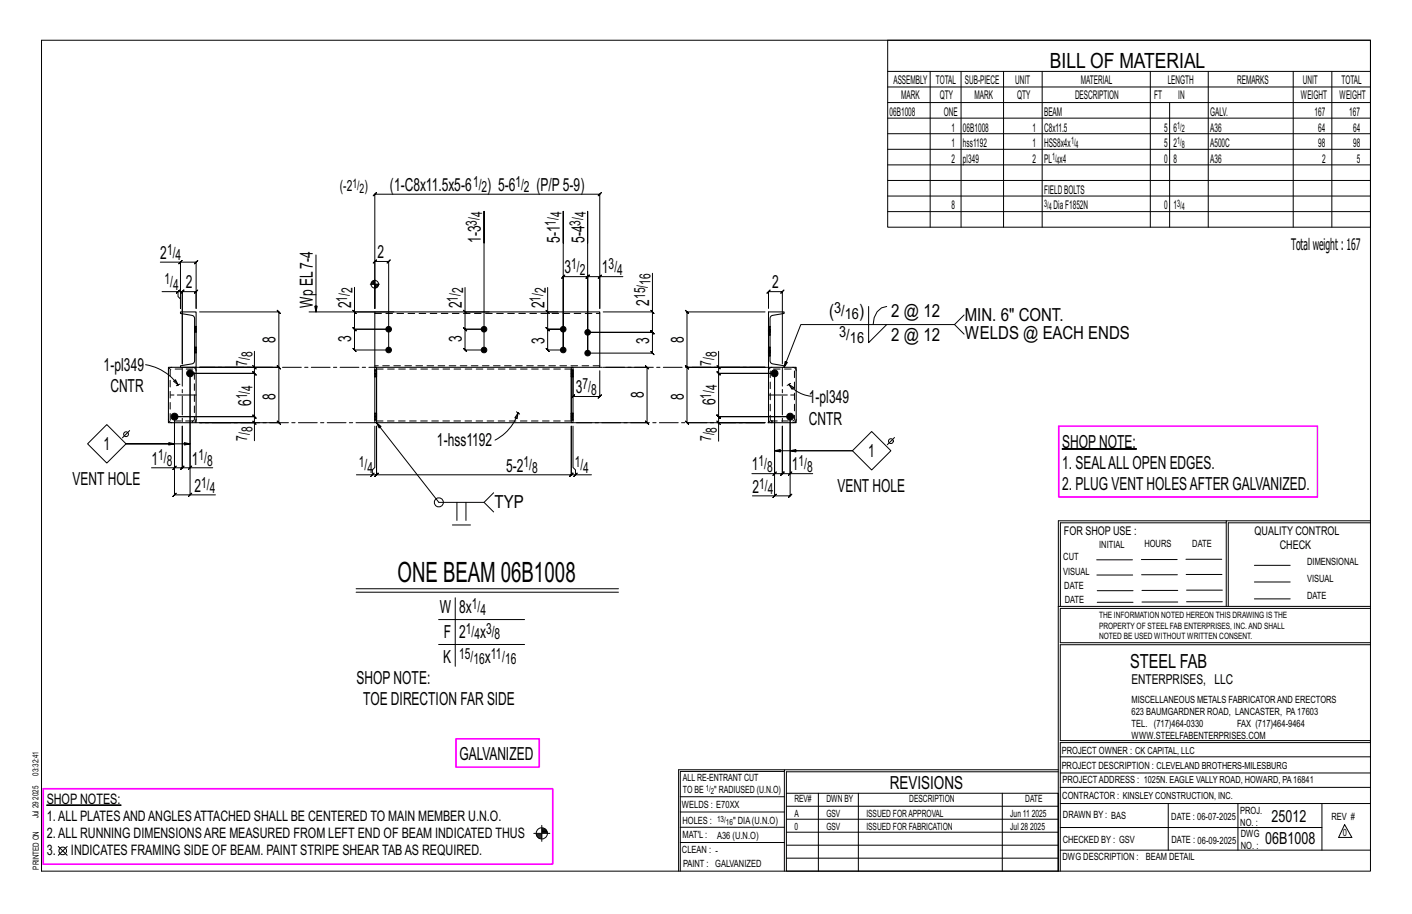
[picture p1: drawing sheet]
<svg xmlns="http://www.w3.org/2000/svg" width="432mm" height="279mm" viewBox="0 0 432 279" stroke-linecap="round" stroke-linejoin="round" font-family="sans-serif">
<g fill="#000" stroke="#000" stroke-width=".31">
<path d="M324.8 137.1h22.7v.2h-22.7zM14.3 246.1h22.7v.1h-22.7z"/>
<circle cx="58.1" cy="114.1" r="1.06"/>
<circle cx="118.9" cy="107" r=".86"/>
<circle cx="118.9" cy="100.6" r=".86"/>
<circle cx="148" cy="107" r=".86"/>
<circle cx="148" cy="100.6" r=".86"/>
<circle cx="172.2" cy="100.6" r=".86"/>
<circle cx="172.2" cy="107" r=".86"/>
<circle cx="179.7" cy="107.9" r=".86"/>
<circle cx="179.7" cy="101.6" r=".86"/>
<circle cx="236.9" cy="114.1" r="1.06"/>
<circle cx="53.4" cy="127.4" r="1.06"/>
<circle cx="241.6" cy="127.4" r="1.06"/>
</g>
<g fill="none" stroke="#000" stroke-width=".31">
<path d="M12.7 12.3h406.4v254h-406.4zM271.5 12.3h147.6v57.2h-147.6zM271.5 21.8h147.6M271.5 26.6h147.6M271.5 31.4h147.6M271.5 36.1h147.6M284.5 21.8v47.7M293.9 21.8v47.7M306.9 21.8v47.7M318.7 21.8v47.7M351.8 21.8v47.7M357.7 31.4v38.1"/>
<path d="M369.5 21.8v47.7M395.5 21.8v47.7M407.3 21.8v47.7M271.5 40.9h147.6M271.5 45.6h147.6M271.5 50.4h147.6M271.5 55.2h147.6M271.5 59.9h147.6M96.6 77.9v17.5l-.3-1.8h.7l-.4 1.8M148 74.3v-9.7v42.4h-5.8l.5 .5-1-1 .5 .5v-6.4l.5 .5-1-1 .5 .5h5.8h-5.8l.5 .5-1-1 .5 .5v-5.2M172.2 74.3v-9.7v42.4v-22.4l-.5 .5 1-1-.5 .5h7.5l-.5 .5 1-1-.5 .5v23.3h19.8l.5 .5-1-1 .5 .5v-6.3l.5 .5-1-1 .5 .5h-19.8h19.8l.5 .5-1-1 .5 .5v-6.2M179.7 74.3v-9.7v43.3v-23.3l-.5 .5 1-1-.5 .5h3.7"/>
<path d="M271.5 64.7h147.6M49 80.1h6.2v14.2v-2.9l-.8-.7v-1.5h-4.8M54.9 88.7l-1 1zM55.2 80.1l-.5 .5 1-1zM55.2 80.1h4.8l-.5 .5 1-1-.5 .5v14.2v-5.1l.5-.5-1 1 .5-.5h-4.3l.5-.5-1 1 .5-.5v22v-22l.5-.5-1 1 .5-.5h-1.3M61 95.4h24.3l-.5-.5 1 1-.5-.5v16.9l-.5-.5 1 1-.5-.5h-24.3h16.8v-4.9M94.5 95.4h20.1M107.9 94.9l1 1zM108.4 87.8v7.6h12M113.2 86.9h2.8M113.6 86.4v.5M113.8 86.1v.8"/>
<path d="M114 85.9v1M114.2 85.8v1.1M114.4 85.7v1.2M114.6 94.3v-14.4l-.5 .5 1-1-.5 .5h4.3l-.5 .5 1-1-.5 .5v27.1h-10.5l.5 .5-1-1 .5 .5v-6.4l.5 .5-1-1 .5 .5h10.5h-10.5l.5 .5-1-1 .5 .5v-5.2M114.6 85.5v8.8M114.8 86.9v1.1M115 86.9v1.1M115.3 86.9v1M115.5 86.9v.8M115.7 86.9v.5M141.7 94.9l1 1zM142.2 87.9v7.5h7.4"/>
<path d="M167 94.9l1 1zM167.5 87.9v7.5h3.1M167.5 95.4v5.2l-.5-.5 1 1-.5-.5h4.7h-4.7l-.5-.5 1 1-.5-.5v6.4l-.5-.5 1 1-.5-.5h4.7M183.4 84.6l.5-.5-1 1zM190.5 84.6h-7.1v9.7v-34.9l.5-.5-1 1 .5-.5h-68.8l.5-.5-1 1 .5-.5v34.9M199 94.9l1 1zM199.5 83.5v11.9h-15M234 95.4h-23.9l-.5-.5 1 1-.5-.5v16.9l-.5-.5 1 1-.5-.5h23.9h-23.9l-.5-.5 1 1-.5-.5v16.9l-.5-.5 1 1-.5-.5h23.9h-14.2v5.7M235 94.3v-5.1l-.5 .5 1-1-.5 .5h4.2l-.5 .5 1-1-.5 .5v22M265.6 93.7v11l5.6-5.5M271.2 93.7a5 5 0 0 0-4.2 5.5M291.9 99.2l2.9 3"/>
<path d="M294.8 96.3l-2.9 2.9h-47l-5.1 13.1 .3-1.8 .7 .3-1 1.5M44.5 111.5a15.3 15.3 0 0 1 10 6.2M53.1 116.6l.6-.5 .8 1.6zM54.5 117.7l-.6 .2M55 117.5l-.5 .2M61 112.3h24.3l-.5-.5 1 1-.5-.5v16.9l-.5-.5 1 1-.5-.5h-24.3h16.8v5.5M77.3 111.8l1 1zM77.8 112.3v1.8l-.5-.5 1 1-.5-.5h-19.7v28.9h7M175.2 113.3v7.9l-.5 .5 1-1-.5 .5h8.2l-.5 .5 1-1-.5 .5v-7.9M184.5 112.3h13.4l-.5-.5 1 1-.5-.5v16.9l-.5-.5 1 1-.5-.5h-21.6M219.3 111.8l1 1zM219.8 107.4v4.9h14.2"/>
<path d="M219.8 112.3v1.8l-.5-.5 1 1-.5-.5h17.1v30.7h-7M241.2 117.5l1.5 1-.5 .5zM241.2 117.5l1.6 1.5 1.8 1.1 1.5 .6 2 .4M241.2 117.5l-.5 .3M241.8 117.2l-.6 .3M26.8 135.7l5.9-5.9 5.8 5.9-5.8 5.9zM39.6 131.6l-2.2 2.2M53.4 135.7l-1.8-.4v.7l1.8-.3h-14.9h19.6l-1.7 .3v-.7l1.7 .4M77.3 128.7l1 1zM77.8 129.2v-1.8l.5 .5-1-1 .5 .5h-24.4v23.9l-.5 .5 1-1-.5 .5h4.7M114.6 130.3v12.6l-.7 .7v1.5h-4.9M115.2 129.2l.7 1.6 .6-.4-1.3-1.2 19 24.4h13.8l3-3"/>
<path d="M158 125.8l.4 .4M158.4 126.2l-.3 1.8-.7-.3zM158.4 126.2a14.2 14.2 0 0 1-7 8.3M158.4 126.2l.5 .4M175.2 130.3v12.6l.8 .7v1.5h4.9M219.3 128.7l1 1zM219.8 129.2v-1.8l.5 .5-1-1 .5 .5h21.8h-21.8l.5 .5-1-1 .5 .5v-13.3l.5 .5-1-1 .5 .5h17.1v37.5h-6.8M236.9 137.8l1.7 .4v-.8l-1.7 .4h23.8h-19.1l1.8-.4v.8l-1.8-.4M266.6 131.9l5.8 5.9-5.8 5.9-5.9-5.9zM273.5 133.7l-2.2 2.3M46.3 143h7.1v-15.6h24.4l.5 .5-1-1 .5 .5v-13.3l.5 .5-1-1 .5 .5h-19.7v37.2h7.8M52.9 143.5l1-1z"/>
<path d="M53.4 143h2.3l-.5 .5 1-1-.5 .5v-12.7v12.7l-.5 .5 1-1-.5 .5h2.4M57.6 143.5l1-1zM58.1 151.3l.5-.5-1 1zM113.4 145.6l1-1zM113.9 145.1h1.3l-.5 .5 1-1-.5 .5v-14.8v14.8l-.5 .5 1-1-.5 .5h59.5l-.5 .5 1-1-.5 .5v-14.8v14.8l-.5 .5 1-1-.5 .5h1.3M139.7 153.6v5.5M142.5 153.6v5.5M148 153.6l3 2.9M176 145.1l.5-.5-1 1zM236.4 145.3l1-1zM236.4 152.1l1-1zM236.9 144.8h2.3l-.5 .5 1-1-.5 .5v-14.5v14.5l-.5 .5 1-1-.5 .5h2.4"/>
<path d="M241.6 144.8l.5-.5-1 1zM248.5 144.8h-6.9v-17.4v24.2l.5-.5-1 1 .5-.5h-4.7M375 159.8h-50.7v25.6M375 159.2h-51.3l-.1 107.1M419.1 159.2h-44.1v26.2M419.1 159.8h-43.5v25.6M108.9 180h80.2M138.3 160.5h5.6M335.4 171.1h10.9M335.4 175.8h11M349 171h11M349.1 175.7h11"/>
<path d="M362.7 171h10.9M362.7 175.6h11M383.6 172.8h11M383.6 177.9h11M108.9 181h80.2M134.1 189.4h26.3M134.1 197h26.3M139.2 182.7v21M323.7 185.4h95.4M335.5 184.1h11M335.5 180.6h11M349.2 184h11"/>
<path d="M349.2 180.5h11M362.9 180.4h10.9M362.9 184h10.9M383.6 183.1h11M419.1 186h-94.9v10.5h94.9M419.1 197.1h-94.9v29.3h94.9v.6h-94.9v39.3M239.9 235.8h-31.9v30.5M239.9 235.3h-32.4v31M323.6 235.3h-83.7v31M323.6 235.9h-83.1v6.6M324.2 236.3h94.9M324.2 231.4h94.9"/>
<path d="M17.8 258.8l2.7 2.7M20.5 258.8l-2.7 2.7M163.2 254.8h4.9M164 255h1.7M164.1 255.3h1.6M164.2 255.6h1.5M164.4 255.9h1.3M164.7 256.2h1M165.7 252.3v4.9M165.7 254.5h1.7M165.7 253.3h.9M165.7 253.9h1.5"/>
<path d="M165.7 253.6h1.3M165.7 254.2h1.6M208 252.9h31.9M208 257.5h31.9M208 243.6h31.9M208 248.2h31.9M240.5 242.5h83.1v23.8h-83.1zM240.5 258.4h83.1M240.5 254.4h83.1M240.5 250.4h83.1M240.5 246.5h83.1M250.3 242.5v23.8"/>
<path d="M262.5 242.5v23.8M306.5 242.5v23.8M324.2 253h80.1M324.2 245.6h94.9M324.2 259.9h94.9M324.2 240.7h94.9M357.3 245.6v14.3M378.6 245.6v14.3M404.3 245.6v14.3M411.2 252.1l2.2 3.9h-4zM240.5 262.3h83.1"/>
<circle cx="114.6" cy="86.9" r="1.16"/>
<circle cx="38.5" cy="132.7" r=".74"/>
<circle cx="272.4" cy="134.8" r=".74"/>
<circle cx="134.2" cy="153.6" r="1.38"/>
<circle cx="165.7" cy="254.8" r="1.71"/>
<circle cx="19.2" cy="260.1" r="1.17"/>
</g>
<path d="M323.7 130.3h79.2v21.6h-79.2zM139.4 225.9h25.5v8.6h-25.5zM13.2 241.1h155.8v23.1h-155.8z" fill="none" stroke="#f0f" stroke-width=".5"/>
<g fill="none" stroke="#000" stroke-width=".32">
<path d="M55.2 95.4h4.8v16.9h-4.8v-.5l3.8-.7 .5-.8v-13.3l-.8-.6-3.5-.6zM59.5 99.8h.1M60 99.8h.1M114.6 95.4h68.8v16.9h-68.8zM235 99.8h.1M235.5 99.8h.1M51.5 112.3h8.5v16.9h-8.5zM59.5 101.5h.1M59.5 106.1h.1M59.5 107.9h.1M60 101.5h.1M60 106.1h.1"/>
<path d="M60 107.9h.1M114.6 115.2h.1M114.6 113.1h.1M114.6 112.3h.6v16.9h-.6zM115.2 113.3v14.9M115.2 115.2h.1M115.2 113.1h.1M174.7 115.2h.1M174.7 113.1h.1M174.7 112.3h.5v16.9h-.5zM174.7 113.3v14.9M175.2 115.2h.1"/>
<path d="M175.2 113.1h.1M235 101.5h.1M235 106.1h.1M235 107.9h.1M235 102.5h.1M235 100.7h.1M235 108.8h.1M235 107.1h.1M235 112.3h8.5v16.9h-8.5v-33.8h4.8v.4l-3.8 .7-.5 .8v13.3l.8 .6 3.5 .6v.5M235.5 101.5h.1M235.5 106.1h.1M235.5 107.9h.1"/>
<path d="M235.5 102.5h.1M235.5 100.7h.1M235.5 108.8h.1M235.5 107.1h.1M114.6 128.4h.1M114.6 126.3h.1M115.2 129.2h59.5M115.2 128.4h.1M115.2 126.3h.1M174.7 128.4h.1M174.7 126.3h.1M175.2 128.4h.1"/>
<path d="M175.2 126.3h.1"/>
</g>
<g fill="none" stroke="#000" stroke-width=".31" stroke-dasharray="2 1.4">
<path d="M59.5 99.8h.1M60 99.8h-.5M60 99.8h.1M114.6 95.8h68.8M235.5 99.8h-.5M235.5 99.8h.1M52.6 112.3a1.06 1.06 0 0 0-1.1 1M59.5 100.3h.5v.3h-.5zM59.5 100.3v-.3h.5v.3M59.5 100v-.2h.5v.2M59.5 101.5v-.1M59.5 101.3v.1l.5 .1"/>
<path d="M59.5 101v.3h.5v.1M59.5 100.6v.4h.5v.3M59.5 106.7h.5v.3h-.5zM59.5 106.7v-.3h.5v.3M59.5 106.4v-.2h.5v.2M59.5 106.2v-.1M59.5 107.9v-.1M59.5 107.6v.2l.5 .1M59.5 107.3v.3h.5v.2M59.5 107v.3h.5v.3M59.5 101.5h.5M59.5 107.9h.5"/>
<path d="M60 113.3a1.06 1.06 0 0 0-1.1-1M60 106.1h-.5M60 100.6v.4M60 106.1v.1M60 107v.3M114.6 114.1h.6v.4h-.6zM114.6 115.2v-.1M114.6 114.1v-.4M114.6 115.2h.6M115.2 112.8h59.5M115.2 113.1h-.6M115.2 114.5v.4h-.6v-.4"/>
<path d="M115.2 114.9v.2h-.6v-.2M115.2 115.1v.1M115.2 113.1v.1M115.2 113.4v-.2l-.6-.1M115.2 113.7v-.3h-.6v-.2M115.2 114.1v-.4h-.6v-.3M174.7 114.1h.5v.4h-.5zM174.7 115.2v-.1M174.7 114.1v-.4M174.7 115.2h.5M175.2 113.1h-.5M175.2 114.5v.4h-.5v-.4"/>
<path d="M175.2 114.9v.2h-.5v-.2M175.2 115.1v.1M175.2 113.1v.1M175.2 113.4v-.2l-.5-.1M175.2 113.7v-.3h-.5v-.2M175.2 114.1v-.4h-.5v-.3M183.4 111.8h-68.8M235 101.6h.5v.3h-.5zM235 102.5v-.1M235 101.6v-.3M235 107.9h.5v.4h-.5zM235 108.8v-.1"/>
<path d="M235 107.9v-.3M235 107h.5v.3h-.5zM235 107.9v-.1M235 107v-.3M235 100.6h.5v.4h-.5zM235 101.5v-.1M235 100.6v-.3M235 102.5h.5M235 108.8h.5M235 107.9h.5M235 101.5h.5M235.5 100.7h-.5"/>
<path d="M235.5 107.1h-.5M235.5 106.1h-.5M235.5 101.9v.3h-.5v-.3M235.5 102.2v.2h-.5v-.2M235.5 102.4v.1M235.5 100.7v.1M235.5 101v-.2l-.5-.1M235.5 101.3v-.3h-.5v-.2M235.5 101.6v-.3h-.5v-.3M235.5 108.3v.3h-.5v-.3M235.5 108.6v.1h-.5v-.1M235.5 108.7v.1"/>
<path d="M235.5 107.1v.1M235.5 107.3v-.1l-.5-.1M235.5 107.6v-.3h-.5v-.1M235.5 107.9v-.3h-.5v-.3M235.5 107.3v.3h-.5v-.3M235.5 107.6v.2h-.5v-.2M235.5 107.8v.1M235.5 106.1v.1M235.5 106.4v-.2l-.5-.1M235.5 106.7v-.3h-.5v-.2M235.5 107v-.3h-.5v-.3M235.5 101v.3h-.5v-.3"/>
<path d="M235.5 101.3v.1h-.5v-.1M235.5 101.4v.1M235.5 100v-.2h-.5M235.5 100.3v-.3h-.5v-.2M235.5 100.6v-.3h-.5v-.3M235.7 113l6.7-.2 .5 .3 .1 15.1-.4 .4-6.5 .1-.5-.3zM236.1 112.3a1.06 1.06 0 0 0-1.1 1M243.5 113.3a1.06 1.06 0 0 0-1.1-1M51.5 128.2a1.06 1.06 0 0 0 1.1 1M58.9 129.2v-.5l.4-.2 .1-.3v-15.1l-.5-.3-6.5 .1-.4 .4 .1 15.1 .5 .3h6.3v.5a1.06 1.06 0 0 0 1.1-1M114.6 127.4h.6v.4h-.6zM114.6 128.4v-.1"/>
<path d="M114.6 127.4v-.4M114.6 128.4h.6M115.2 126.3h-.6M115.2 127.8v.3h-.6v-.3M115.2 128.1v.2h-.6v-.2M115.2 128.3v.1M115.2 126.3v.1M115.2 126.6v-.2l-.6-.1M115.2 127v-.4h-.6v-.2M115.2 127.4v-.4h-.6v-.4M174.7 127.4h.5v.4h-.5zM174.7 128.4v-.1"/>
<path d="M174.7 127.4v-.4M174.7 128.7h-59.5M174.7 128.4h.5M175.2 126.3h-.5M175.2 127.8v.3h-.5v-.3M175.2 128.1v.2h-.5v-.2M175.2 128.3v.1M175.2 126.3v.1M175.2 126.6v-.2l-.5-.1M175.2 127v-.4h-.5v-.2M175.2 127.4v-.4h-.5v-.4M235 128.2a1.06 1.06 0 0 0 1.1 1v-.5"/>
<path d="M236.1 128.7v.5M242.4 129.2a1.06 1.06 0 0 0 1.1-1"/>
</g>
<path d="M55.7 112.3v16.9M60 112.3h54.6M235 112.3h-51.6M239.2 112.3v16.9M60 120.8h-8.5M114.6 129.2h-54.6M175.2 129.2h59.8M235 120.8h8.5" fill="none" stroke="#000" stroke-width=".31" stroke-dasharray="5.8 1 1 1"/>
<text font-size="8.6" x="121.6" y="178">ONE BEAM 06B1008</text>
<text font-size="6.4" x="321.1" y="20.7">BILL OF MATERIAL</text>
<text font-size="5.9" x="345.6" y="204.1">STEEL FAB</text>
<g font-size="5.5">
<text x="119.3" y="58.4">(1-C8x11.5x5-6</text>
<text x="149" y="58.4">) 5-6</text>
<text x="164" y="58.4">(P/P5-9)</text>
<text x="147" y="74.3" transform="rotate(-90 147 74.3)">1-3</text>
<text x="171.2" y="74.3" transform="rotate(-90 171.2 74.3)">5-1</text>
<text x="178.7" y="74.3" transform="rotate(-90 178.7 74.3)">5-4</text>
<text x="49" y="79.1">2</text>
<text x="115.4" y="78.9">2</text>
<text x="172.6" y="83.6">3</text>
<text x="184.1" y="83.6">1</text>
<text x="56.8" y="88.2">2</text>
<text x="236.1" y="88.2">2</text>
<text x="95.6" y="94.3" transform="rotate(-90 95.6 94.3)">Wp EL7-4</text>
<text x="107.4" y="94.2" transform="rotate(-90 107.4 94.2)">2</text>
<text x="141.2" y="94.3" transform="rotate(-90 141.2 94.3)">2</text>
<text x="166.5" y="94.3" transform="rotate(-90 166.5 94.3)">2</text>
<text x="198.5" y="93.4" transform="rotate(-90 198.5 93.4)">2</text>
<text x="253.6" y="97">(</text>
<text x="262.7" y="97">)</text>
<text x="272.5" y="97">2 @ 12</text>
<text x="295.1" y="98.2">MIN. 6&quot; CONT.</text>
<text x="84.3" y="104.8" transform="rotate(-90 84.3 104.8)">8</text>
<text x="107.4" y="104.6" transform="rotate(-90 107.4 104.6)">3</text>
<text x="141.2" y="104.6" transform="rotate(-90 141.2 104.6)">3</text>
<text x="166.5" y="105.1" transform="rotate(-90 166.5 105.1)">3</text>
<text x="198.5" y="105.3" transform="rotate(-90 198.5 105.3)">3</text>
<text x="209.1" y="104.8" transform="rotate(-90 209.1 104.8)">8</text>
<text x="272.5" y="104.3">2 @ 12</text>
<text x="295.1" y="103.8">WELDS @ EACH ENDS</text>
<text x="31.7" y="113.4">1-pl349</text>
<text x="33.8" y="119.9">CNTR</text>
<text x="76.8" y="124.1" transform="rotate(-90 76.8 124.1)">6</text>
<text x="84.3" y="122.3" transform="rotate(-90 84.3 122.3)">8</text>
<text x="176.1" y="120.2">3</text>
<text x="196.9" y="121.8" transform="rotate(-90 196.9 121.8)">8</text>
<text x="209.1" y="122.4" transform="rotate(-90 209.1 122.4)">8</text>
<text x="218.8" y="124" transform="rotate(-90 218.8 124)">6</text>
<text x="247.3" y="123.3">1-pl349</text>
<text x="247.3" y="129.8">CNTR</text>
<text x="31.6" y="137.4">1</text>
<text x="133.6" y="136.5">1-hss1192</text>
<text x="324.8" y="136.8">SHOPNOTE:</text>
<text x="46.3" y="142">1</text>
<text x="58.7" y="142">1</text>
<text x="229.9" y="143.8">1</text>
<text x="242.1" y="143.8">1</text>
<text x="265.5" y="139.6">1</text>
<text x="324.8" y="143.4">1. SEALALLOPEN EDGES.</text>
<text x="22.2" y="148.2">VENT HOLE</text>
<text x="154.8" y="144.2">5-2</text>
<text x="324.8" y="149.9">2. PLUG VENT HOLESAFTER GALVANIZED.</text>
<text x="59.5" y="150.3">2</text>
<text x="151.2" y="155.3">TYP</text>
<text x="230.1" y="150.6">2</text>
<text x="256.1" y="150.3">VENT HOLE</text>
<text x="134.5" y="187.5">W</text>
<text x="140.4" y="187.5">8x</text>
<text x="135.8" y="195.1">F</text>
<text x="140.4" y="195.1">2</text>
<text x="146.8" y="195.1">x</text>
<text x="135.6" y="202.7">K</text>
<text x="148.2" y="202.7">x</text>
<text x="109.1" y="209">SHOPNOTE:</text>
<text x="111.1" y="215.5">TOE DIRECTION FAR SIDE</text>
<text x="140.5" y="232.4">GALVANIZED</text>
<text x="272.2" y="241.1">REVISIONS</text>
</g>
<g font-size="5.1">
<text x="388.9" y="251.3">25012</text>
<text x="386.9" y="258.1">06B1008</text>
</g>
<text font-size="4.9" x="394.8" y="76.4">Totalweight : 167</text>
<g font-size="4.7">
<text x="103.9" y="58.5">(-2</text>
<text x="111.5" y="58.5">)</text>
<text x="144.7" y="57.1">1/</text>
<text x="147.3" y="58.8">2</text>
<text x="157.6" y="57.1">1/</text>
<text x="160.2" y="58.8">2</text>
<text x="145.8" y="69" transform="rotate(-90 145.8 69)">3/</text>
<text x="147.4" y="66.3" transform="rotate(-90 147.4 66.3)">4</text>
<text x="170" y="69" transform="rotate(-90 170 69)">1/</text>
<text x="171.7" y="66.3" transform="rotate(-90 171.7 66.3)">4</text>
<text x="177.5" y="69" transform="rotate(-90 177.5 69)">3/</text>
<text x="179.1" y="66.3" transform="rotate(-90 179.1 66.3)">4</text>
<text x="51.1" y="77.9">1/</text>
<text x="53.7" y="79.6">4</text>
<text x="174.7" y="82.3">1/</text>
<text x="177.3" y="84">2</text>
<text x="186.1" y="82.3">3/</text>
<text x="188.7" y="84">4</text>
<text x="50.3" y="86.9">1/</text>
<text x="52.9" y="88.6">4</text>
<text x="107.8" y="89.6" transform="rotate(-90 107.8 89.6)">2</text>
<text x="141.6" y="89.6" transform="rotate(-90 141.6 89.6)">2</text>
<text x="166.9" y="89.6" transform="rotate(-90 166.9 89.6)">2</text>
<text x="198.9" y="87" transform="rotate(-90 198.9 87)">16</text>
<text x="106.2" y="92.2" transform="rotate(-90 106.2 92.2)">1/</text>
<text x="140" y="92.2" transform="rotate(-90 140 92.2)">1/</text>
<text x="165.2" y="92.2" transform="rotate(-90 165.2 92.2)">1/</text>
<text x="197.3" y="91.4" transform="rotate(-90 197.3 91.4)">15/</text>
<text x="255.1" y="95.7">3/</text>
<text x="258.4" y="97.4">16</text>
<text x="256.6" y="103.1">3/</text>
<text x="259.9" y="104.7">16</text>
<text x="75.6" y="111.8" transform="rotate(-90 75.6 111.8)">7/</text>
<text x="77.2" y="109.1" transform="rotate(-90 77.2 109.1)">8</text>
<text x="217.5" y="111.8" transform="rotate(-90 217.5 111.8)">7/</text>
<text x="219.2" y="109.1" transform="rotate(-90 219.2 109.1)">8</text>
<text x="77.2" y="119.5" transform="rotate(-90 77.2 119.5)">4</text>
<text x="178.2" y="119">7/</text>
<text x="219.2" y="119.3" transform="rotate(-90 219.2 119.3)">4</text>
<text x="75.6" y="122.1" transform="rotate(-90 75.6 122.1)">1/</text>
<text x="180.8" y="120.6">8</text>
<text x="217.5" y="121.9" transform="rotate(-90 217.5 121.9)">1/</text>
<text x="75.6" y="134.7" transform="rotate(-90 75.6 134.7)">7/</text>
<text x="77.2" y="132.1" transform="rotate(-90 77.2 132.1)">8</text>
<text x="217.5" y="134.9" transform="rotate(-90 217.5 134.9)">7/</text>
<text x="219.2" y="132.3" transform="rotate(-90 219.2 132.3)">8</text>
<text x="48.4" y="140.8">1/</text>
<text x="51" y="142.4">8</text>
<text x="60.7" y="140.8">1/</text>
<text x="63.3" y="142.4">8</text>
<text x="109.7" y="142.9">1/</text>
<text x="160.1" y="142.9">1/</text>
<text x="175.8" y="142.9">1/</text>
<text x="232" y="142.6">1/</text>
<text x="244.2" y="142.6">1/</text>
<text x="61.5" y="149">1/</text>
<text x="112.3" y="144.6">4</text>
<text x="162.7" y="144.6">8</text>
<text x="178.4" y="144.6">4</text>
<text x="232.1" y="149.3">1/</text>
<text x="234.6" y="144.2">8</text>
<text x="246.8" y="144.2">8</text>
<text x="64.1" y="150.7">4</text>
<text x="234.8" y="151">4</text>
<text x="144.3" y="186.2">1/</text>
<text x="146.9" y="187.9">4</text>
<text x="142.5" y="193.8">1/</text>
<text x="145.1" y="195.5">4</text>
<text x="148.7" y="193.8">3/</text>
<text x="151.3" y="195.5">8</text>
<text x="140.4" y="201.4">15/</text>
<text x="144.8" y="203.1">16</text>
<text x="150.1" y="201.4">11/</text>
<text x="154.4" y="203.1">16</text>
</g>
<g font-size="4.4">
<text x="14.3" y="245.8">SHOP NOTES:</text>
<text x="14.3" y="251">1.ALL PLATESANDANGLESATTACHED SHALL BE CENTERED TO MAIN MEMBER U.N.O.</text>
<text x="14.3" y="256.3">2.ALL RUNNING DIMENSIONSARE MEASURED FROM LEFT END OF BEAM INDICATED THUS</text>
<text x="14.3" y="261.5">3.</text>
<text x="21.7" y="261.5">INDICATES FRAMING SIDE OF BEAM. PAINT STRIPE SHEAR TABAS REQUIRED.</text>
</g>
<text font-size="4.2" x="346" y="209.1">ENTERPRISES, LLC</text>
<g font-size="4">
<text x="107.8" y="57.5">1/</text>
<text x="110" y="58.9">2</text>
</g>
<g font-size="3.7">
<text x="273.2" y="25.6">ASSEMBLY</text>
<text x="286.2" y="25.6">TOTAL</text>
<text x="295.1" y="25.6">SUB-PIECE</text>
<text x="310.4" y="25.6">UNIT</text>
<text x="330.5" y="25.6">MATERIAL</text>
<text x="357.1" y="25.6">LENGTH</text>
<text x="378.3" y="25.6">REMARKS</text>
<text x="398.4" y="25.6">UNIT</text>
<text x="410.2" y="25.6">TOTAL</text>
<text x="272.1" y="35.5">06B1008</text>
<text x="275.6" y="30.4">MARK</text>
<text x="287.4" y="30.4">QTY</text>
<text x="288.6" y="35.5">ONE</text>
<text x="298" y="30.4">MARK</text>
<text x="311" y="30.4">QTY</text>
<text x="319.3" y="35.5">BEAM</text>
<text x="328.7" y="30.4">DESCRIPTION</text>
<text x="353" y="30.4">FT</text>
<text x="360.3" y="30.4">IN</text>
<text x="370.1" y="35.5">GALV.</text>
<text x="397.8" y="30.4">WEIGHT</text>
<text x="402" y="35.5">167</text>
<text x="409.6" y="30.4">WEIGHT</text>
<text x="412.6" y="35.5">167</text>
<text x="290.9" y="40.2">1</text>
<text x="294.5" y="40.2">06B1008</text>
<text x="315.8" y="40.2">1</text>
<text x="319.3" y="40.2">C8x11.5</text>
<text x="356" y="40.2">5</text>
<text x="358.9" y="40.2">6</text>
<text x="370.1" y="40.2">A36</text>
<text x="403.2" y="40.2">64</text>
<text x="413.8" y="40.2">64</text>
<text x="290.9" y="45">1</text>
<text x="294.5" y="45">hss1192</text>
<text x="315.8" y="45">1</text>
<text x="319.3" y="45">HSS8x4x</text>
<text x="356" y="45">5</text>
<text x="358.9" y="45">2</text>
<text x="370.1" y="45">A500C</text>
<text x="403.2" y="45">98</text>
<text x="413.8" y="45">98</text>
<text x="290.9" y="49.7">2</text>
<text x="294.5" y="49.7">pl349</text>
<text x="315.8" y="49.7">2</text>
<text x="319.3" y="49.7">PL x4</text>
<text x="356" y="49.7">0</text>
<text x="358.9" y="49.7">8</text>
<text x="370.1" y="49.7">A36</text>
<text x="404.3" y="49.7">2</text>
<text x="415" y="49.7">5</text>
<text x="319.3" y="59.3">FIELDBOLTS</text>
<text x="290.9" y="64">8</text>
<text x="322.2" y="64">DiaF1852N</text>
<text x="356" y="64">0</text>
<text x="358.9" y="64">1</text>
<text x="325.3" y="163.4">FOR SHOP USE :</text>
<text x="383.7" y="163.4">QUALITY CONTROL</text>
<text x="391.4" y="167.8">CHECK</text>
</g>
<g font-size="3.1">
<text x="360" y="39.4">1/</text>
<text x="361.4" y="40.5">2</text>
<text x="327.5" y="44.1">1/</text>
<text x="328.9" y="45.3">4</text>
<text x="360" y="44.1">1/</text>
<text x="361.4" y="45.3">8</text>
<text x="321.7" y="48.9">1/</text>
<text x="323.1" y="50">4</text>
<text x="319.3" y="63.2">3/</text>
<text x="320.7" y="64.3">4</text>
<text x="360" y="63.2">3/</text>
<text x="361.4" y="64.3">4</text>
<text x="336.2" y="167.4">INITIAL</text>
<text x="350" y="167.1">HOURS</text>
<text x="364.6" y="167.2">DATE</text>
<text x="325.2" y="171.3">CUT</text>
<text x="399.8" y="172.8">DIMENSIONAL</text>
<text x="325.1" y="175.8">VISUAL</text>
<text x="399.8" y="177.9">VISUAL</text>
<text x="325.5" y="180">DATE</text>
<text x="325.7" y="184.4">DATE</text>
<text x="399.8" y="183.1">DATE</text>
<text x="346" y="215">MISCELLANEOUS METALS FABRICATORAND ERECTORS</text>
<text x="346" y="218.6">623 BAUMGARDNER ROAD, LANCASTER, PA17603</text>
<text x="346" y="225.8">WWW.STEELFABENTERPRISES.COM</text>
<text x="346" y="222.2">TEL. (717)464-0330</text>
<text x="378.3" y="222.2">FAX (717)464-9464</text>
<text x="324.7" y="230.5">PROJECT OWNER : CK CAPITAL, LLC</text>
<text x="208.8" y="238.8">ALL RE-ENTRANT CUT</text>
<text x="324.7" y="235.1">PROJECT DESCRIPTION : CLEVELAND BROTHERS-MILESBURG</text>
<text x="324.9" y="239.5">PROJECTADDRESS : 1025N. EAGLE VALLY ROAD, HOWARD, PA16841</text>
<text x="208.8" y="242.5">TO BE</text>
<text x="218.4" y="242.5">&quot; RADIUSED (U.N.O)</text>
<text x="242.9" y="245.3">REV#</text>
<text x="252.7" y="245.3">DWN BY</text>
<text x="278.1" y="245.3">DESCRIPTION</text>
<text x="313.5" y="245.3">DATE</text>
<text x="324.9" y="244.2">CONTRACTOR : KINSLEY CONSTRUCTION, INC.</text>
<text x="208.5" y="247">WELDS : E70XX</text>
<text x="208.7" y="251.7">HOLES :</text>
<text x="224.2" y="251.8">&quot; DIA(U.N.O)</text>
<text x="242.9" y="249.9">A</text>
<text x="252.7" y="249.9">GSV</text>
<text x="264.9" y="249.9">ISSUED FORAPPROVAL</text>
<text x="309" y="249.9">Jun 11</text>
<text x="315.5" y="249.9">2025</text>
<text x="325.1" y="250">DRAWN BY : BAS</text>
<text x="358.2" y="250.5">DATE : 06-07-2025</text>
<text x="379.3" y="248.9">PROJ.</text>
<text x="407.2" y="250.5">REV #</text>
<text x="208.7" y="256.3">MAT'L :</text>
<text x="219.3" y="256.4">A36 (U.N.O)</text>
<text x="242.9" y="253.8">0</text>
<text x="252.7" y="253.8">GSV</text>
<text x="264.9" y="253.8">ISSUED FOR FABRICATION</text>
<text x="309" y="253.8">Jul 28</text>
<text x="315" y="253.8">2025</text>
<text x="325" y="257.6">CHECKED BY : GSV</text>
<text x="358.3" y="257.7">DATE : 06-09-2025</text>
<text x="379.3" y="252.5">NO. :</text>
<text x="379.5" y="255.9">DWG</text>
<text x="410.6" y="255.5">0</text>
<text x="208.6" y="260.7">CLEAN : -</text>
<text x="324.9" y="262.9">DWG DESCRIPTION :</text>
<text x="350.4" y="263">BEAM DETAIL</text>
<text x="379.5" y="259.5">NO. :</text>
<text x="208.9" y="265">PAINT : GALVANIZED</text>
</g>
<g font-size="2.7">
<text x="336.1" y="189">THE INFORMATION NOTED HEREON THIS DRAWING IS THE</text>
<text x="336.1" y="195.4">NOTED BE USED WITHOUT WRITTEN CONSENT.</text>
<text x="336.1" y="192.2">PROPERTY OF STEEL FAB ENTERPRISES, INC.AND SHALL</text>
</g>
<g font-size="2.6">
<text x="215.9" y="241.8">1/</text>
<text x="217.4" y="242.7">2</text>
<text x="219.3" y="251.1">13/</text>
<text x="222" y="252.1">16</text>
</g>
<g font-size="2.5">
<text x="11.7" y="237.1" transform="rotate(-90 11.7 237.1)">03:32:41</text>
<text x="11.8" y="244.4" transform="rotate(-90 11.8 244.4)">2025</text>
<text x="11.8" y="250.1" transform="rotate(-90 11.8 250.1)">Jul 29</text>
<text x="11.9" y="265.8" transform="rotate(-90 11.9 265.8)">PRINTED ON</text>
</g>
</svg>
